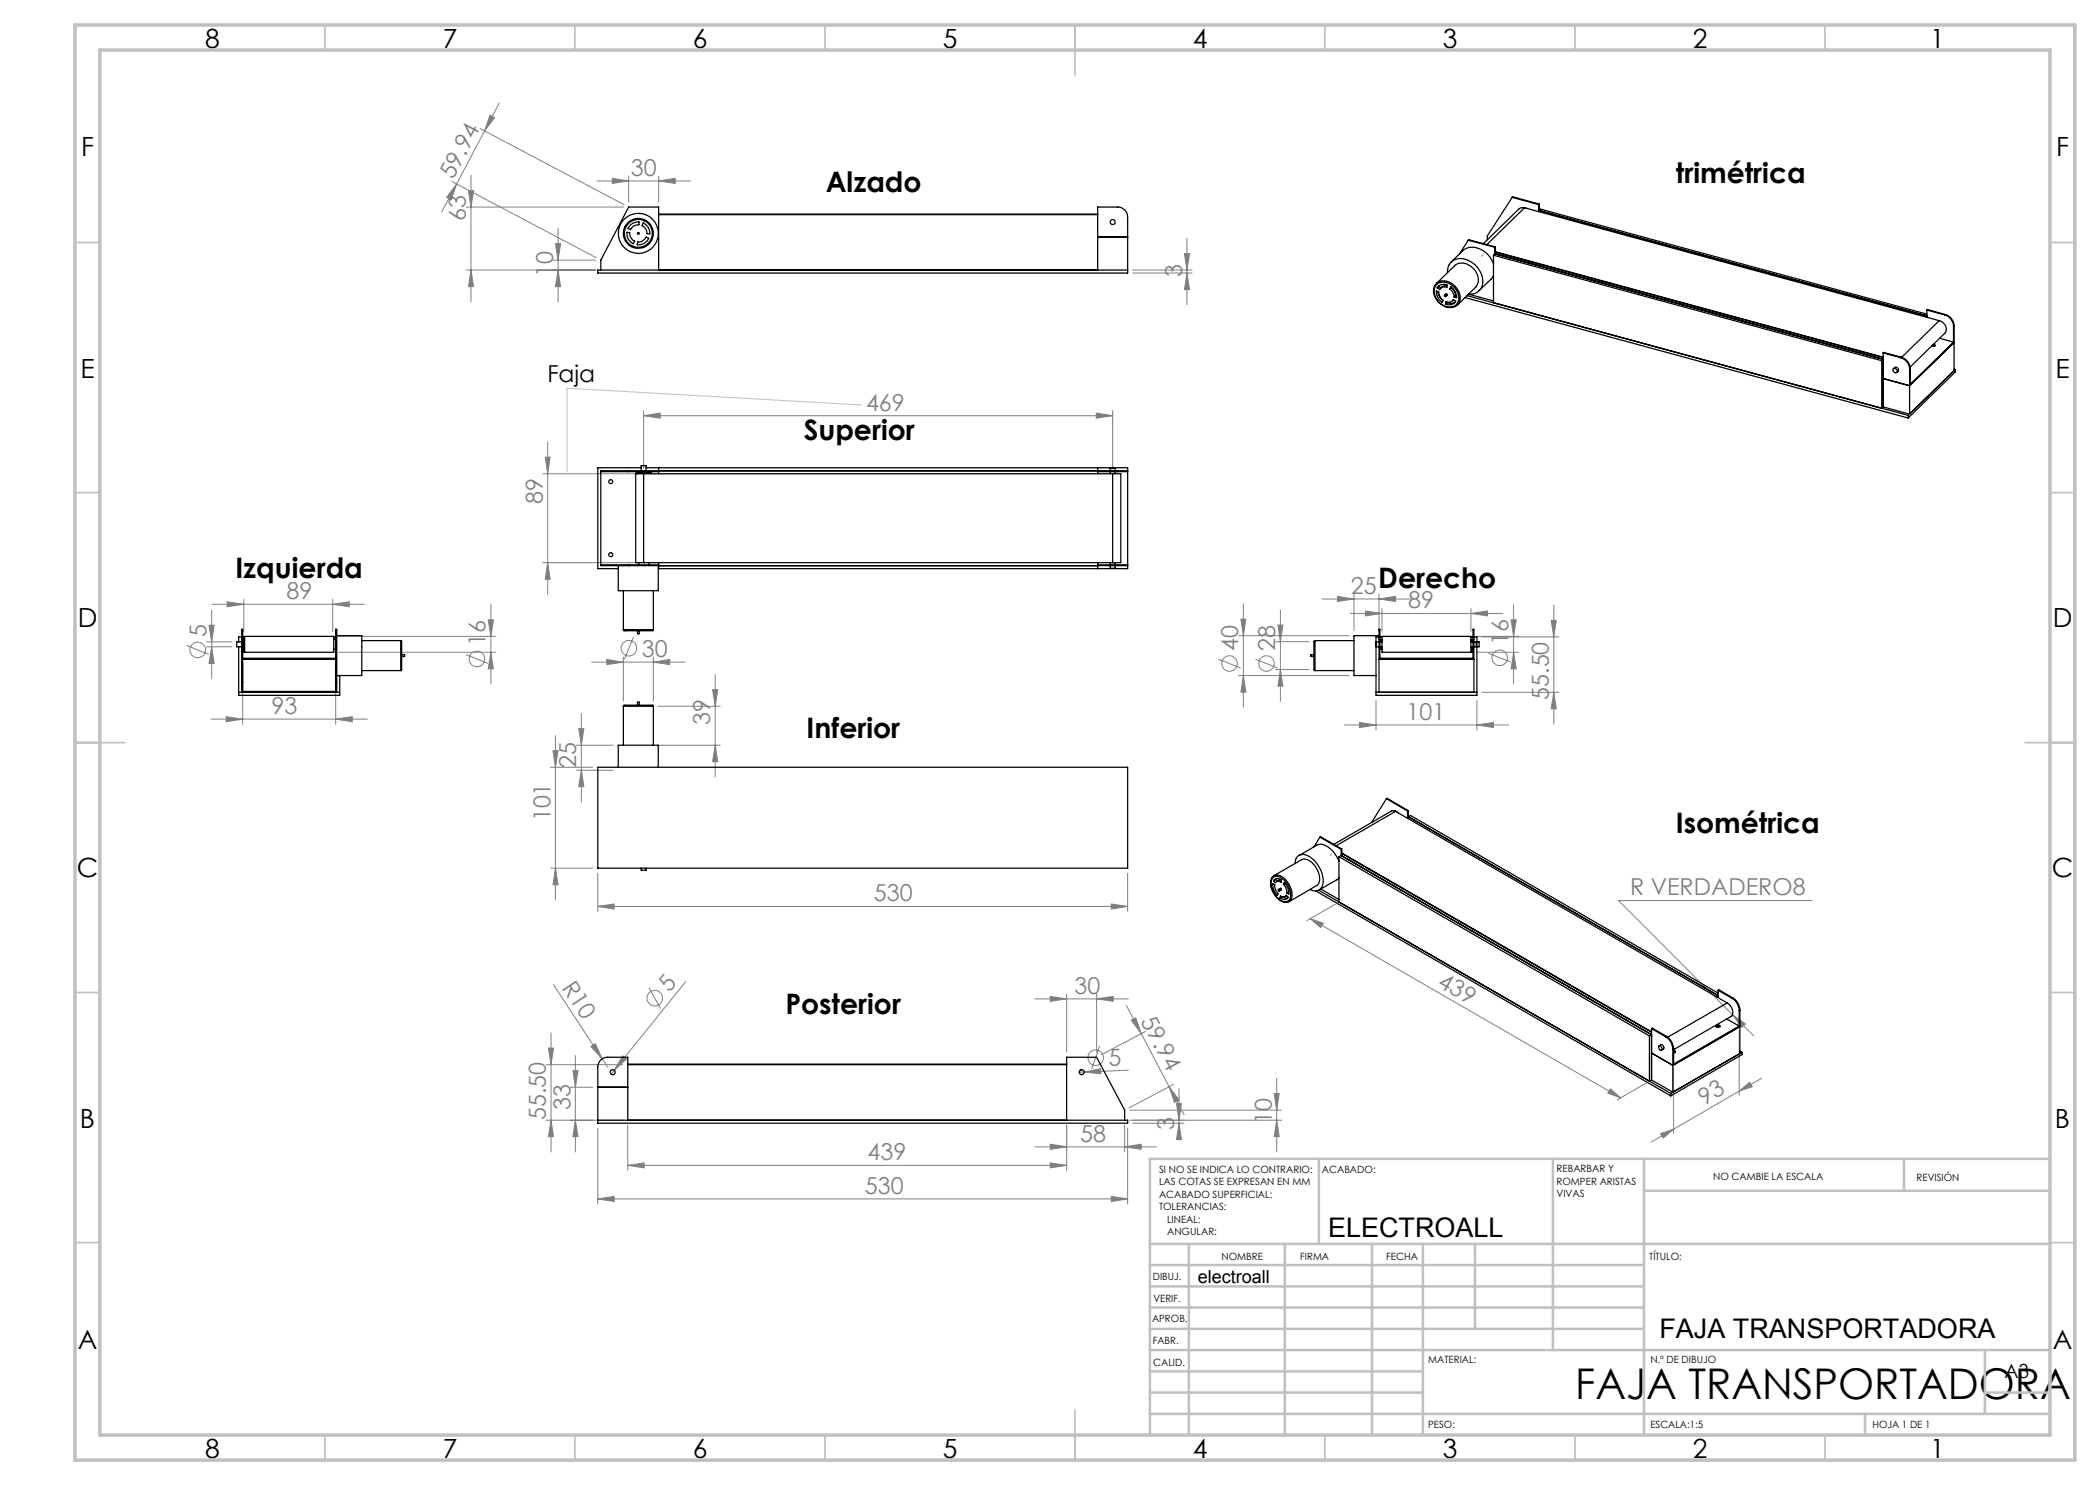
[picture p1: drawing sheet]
<svg xmlns="http://www.w3.org/2000/svg" width="420mm" height="297mm" viewBox="0 0 420 297" stroke-linecap="round" stroke-linejoin="round" font-family="sans-serif">
<g fill="none" stroke="#808080" stroke-width=".2">
<path d="M90.5 36.3l28.7 15.2M91.3 36.8l-1.1 3.2-.9-.5zM91.3 36.8l-3 5.6M93.7 38.1h1l-.5 3.3zM94.2 35.1v25.3M96 25.7l28.8 15.3M98 23l.9 .5-2 2.7zM99.9 20.6l-8.6 16.2M119.4 36.2h18.7M122.4 35.7l3.3 .5-3.3 .5zM125.7 35.2v5.2M131.7 36.2l3.3-.5v1z"/>
<path d="M131.7 35.2v5.2M93.2 54h25.9M93.2 41.4h31.5M94.2 54l.5 3.3h-1zM110.6 52h8.5M111.1 48.7h1l-.5 3.3zM111.6 54l.5 3.3h-1zM111.6 45.7v14.7M226.6 54h11.8M226.6 54.6h11.8M236.9 50.7h1l-.5 3.3zM237.4 47.7v13.3"/>
<path d="M237.4 54.6l.5 3.3h-1zM108.5 94.8h19.2M109 91.4h1l-.5 3.4zM109.5 88.4v30.5M128.7 83.1l3.3-.5v1zM128.7 82.1v11.6M128.7 83.1h93.8M219.3 82.6l3.2 .5-3.2 .5zM222.5 82.1v11.6M48.8 119.9v6.5M66.5 119.9v6.5M108.5 112.5h19.2"/>
<path d="M109.5 112.5l.5 3.3h-1zM264.4 119.8h17.8M267.5 119.3l3.3 .5-3.3 .5zM270.8 118.8v7.3M275.8 119.8l3.3-.5v1zM275.8 118.8v7.3M37.3 129.1l4.5 1.8M41.3 128.4h5.1M41.3 129.4h5.1M41.8 125.1h1l-.5 3.3zM42.3 129.4l.5 3.3h-1zM42.3 122v13.7"/>
<path d="M42.4 120.9h30.5M45.4 120.4l3.4 .5-3.4 .5zM48.5 132.7v12.1M66.5 120.9l3.3-.5v1zM67.1 132.7v12.1M67.7 130.5h31.5M67.7 127.3h31.5M93.2 130.9l4.4 1.8M97.6 124h1.1l-.5 3.3zM98.2 130.5l.5 3.3h-1.1zM98.2 120.9v15.9M118.3 132.4h18.7"/>
<path d="M121.4 131.9l3.3 .5-3.3 .5zM124.7 131.4v8.8M126.7 127.4l-1.8 4.5M130.7 132.4l3.2-.5v1zM130.7 131.4v8.8M142.5 137.9h1l-.4 3.3zM143.1 134.9v20.5M243.7 131.8l4.4 1.8M247.7 127.1h22.1M247.7 135.1h22.1M248.2 123.8h1l-.5 3.3zM248.7 120.8v20.7"/>
<path d="M248.7 135.1l.5 3.3h-1zM251.1 131.8l4.4 1.8M255.1 133.9h6.7M255.1 128.3h6.7M255.6 125h1l-.5 3.3zM256.1 122v18.3M256.1 133.9l.5 3.3h-1zM270.1 122.7h30.4M273.1 122.2l3.3 .5-3.3 .5zM276.4 121.7v4.6M294.2 122.7l3.3-.5v1zM294.2 121.7v4.6"/>
<path d="M295.2 130.5h8.5M295.2 127.3h8.5M296.4 138.5h15.3M296.4 127.4h15.3M297.7 130.7l4.5 1.7M302.2 124h1l-.5 3.3zM302.7 120.9v15.9M302.7 130.5l.5 3.3h-1zM310.2 124.1h1.1l-.5 3.3zM310.8 121v23.8M310.8 138.5l.5 3.3h-1.1zM42.2 143.8h31.3"/>
<path d="M45.2 143.3l3.3 .5-3.3 .6zM67.1 143.8l3.3-.5v1.1zM110.1 153.5h8.4M110.6 150.1h1l-.5 3.4zM111.1 147.1v32.9M115.3 149h7.4M115.3 154.1h7.4M115.7 145.7h1.1l-.5 3.3zM116.3 154.1l.5 3.2h-1.1zM116.3 142.7v17.7M131.7 149h12.3M131.7 141.2h12.3"/>
<path d="M143.1 149l.4 3.3h-1zM268.9 145h32.8M271.9 144.5l3.3 .5-3.3 .5zM275.2 140.1v5.9M295.4 145l3.3-.5v1zM295.4 140.1v5.9M110.1 173.6h8.4M111.1 173.6l.5 3.3h-1zM119.6 174.7v7.6M225.5 174.7v7.6M110.7 197l10.8 16.4M119.6 181.3l3.2-.5v1z"/>
<path d="M119.6 181.3h105.9M129.8 197.6l2.3 4.1M137.1 196.4l-14.3 17.7M207 199.8h18.7M210 199.3l3.3 .5-3.3 .5zM213.3 198.8v11.6M219.3 199.8l3.3-.5v1zM219.3 198.8v11.6M222.2 180.8l3.3 .5-3.3 .5zM262 183.7l62.1 35.9M262 183.7l2.7 .9-.6 .9zM267.1 180.8l-5.8 3.3"/>
<path d="M362.4 180.1h-38.7l22.8 22.8M109.2 212.9h15.3M109.7 209.6h1l-.5 3.3zM110.2 206.6v23.8M114.1 217.4h4.4M114.6 214.1h1l-.5 3.3zM115.1 211.1v19.3M118.2 209.3l.9-.6 1.3 3.1zM122.8 214.1l-.6 .7M124.5 211.2l.8 .6-2.5 2.3zM216.9 214.4l3.2-.7 .1 1.1zM216.9 214.4l-1.1 .1"/>
<path d="M219.9 209.3l-1.6 4.5M225.3 201.1l2.9 5.6M225.7 214l-8.8 .4M226.2 204l1-.4 1 3.1zM228.2 206.7l5.6 10.6M229.1 206.3l-8.9 4.7M233.8 217.3l3 5.7M233.8 217.3l2 2.7-.9 .5zM234.7 216.9l-8.9 4.7M235.8 217.7v9.6M254.8 218.7h1l-.5 3.3zM255.3 215.7v14.7"/>
<path d="M322.1 217.8l2 1.8-2.5-1zM329.2 216.6l-5.8 3.4M334.7 213.6v13.1M346.5 202.9l2.6 1.9-.8 .7zM346.5 202.9l4.2 4.2M347.8 218.2l2.1-1.7 .5 .8zM347.8 206.1v12.9M347.8 218.2l-13.1 7.6M352.4 215.6l-4.6 2.6M109.2 224h15.3M110.2 224l.5 3.3h-1zM115.1 224l.5 3.3h-1z"/>
<path d="M119.6 239.8l3.2-.5v1zM119.6 225.6v15.2M119.6 239.8h105.9M125.6 233.1l3.2-.5v1zM125.6 225v9.1M125.6 233.1h87.7M207 229.4h24.3M210 228.8l3.3 .6-3.3 .5zM210 232.6l3.3 .5-3.3 .5zM213.3 225v9.1M222.2 239.3l3.3 .5-3.3 .5zM224.9 229.4l3.3-.6v1.1z"/>
<path d="M224.9 225v5.4M225.5 225.6v15.2M226 224h30.3M226 222h30.3M226.6 224.6h10.2M235.3 220.7h1l-.5 3.3zM235.8 224.6l.5 3.3h-1zM255.3 224l.5 3.3h-1zM332.1 226.7l2.6-.9-2.1 1.8zM334.7 225.8l-4.5 2.6"/>
<circle cx="39.5" cy="130" r="1.55"/>
<circle cx="95.4" cy="131.8" r="1.55"/>
<circle cx="125.8" cy="129.6" r="1.55"/>
<circle cx="245.9" cy="132.7" r="1.56"/>
<circle cx="253.3" cy="132.7" r="1.56"/>
<circle cx="299.9" cy="131.6" r="1.56"/>
<circle cx="131" cy="199.6" r="1.55"/>
<circle cx="219.1" cy="211.5" r="1.56"/>
</g>
<path d="M172.3 81l-58.9-3.4v16.7" fill="none" stroke="#c0c0c0" stroke-width=".2"/>
<g fill="none" stroke="#c0c0c0" stroke-width=".35">
<path d="M65 5v5M115 5v5M165 5v5M215 5v10M265 5v5M315 5v5M365 5v5M15 48.5h5M410 48.5h5M15 98.5h5M410 98.5h5M15 148.5h10"/>
<path d="M405 148.5h10M15 198.5h5M410 198.5h5M15 248.5h5M410 248.5h5M65 287v5M115 287v5M165 287v5M215 282v10M265 287v5M315 287v5M365 287v5"/>
</g>
<g fill="none" stroke="#c0c0c0" stroke-width=".5">
<path d="M263.8 231.8v17M310.6 231.8v38.2M328.8 231.8v55.2M328.8 238.2h81.2M380.8 231.8v6.4M410 231.8h-180v55.2M230 248.8h180M230 257.3h98.8M230 253h98.8M237.8 248.8v38.2M257 248.8v38.2M274.4 248.8v38.2"/>
<path d="M284.6 248.8v38.2M295 248.8v17M230 265.8h98.8M230 261.5h98.8M230 278.5h54.6M230 274.3h54.6M230 270h180M397 278.5h13M397 270v12.8M230 282.8h180M373 282.8v4.2"/>
</g>
<path d="M15 5h400v287h-400zM20 10h390v277h-390z" fill="none" stroke="#c0c0c0" stroke-width=".7"/>
<path d="M128.8 44.4l.2-.5M296.3 51.3l.2-.3M266.1 171.1l.2-.3M216.4 214.4l-.3-.4" fill="none" stroke="#808080" stroke-width=".2" stroke-dasharray="15.2 1.3 1.3 1.3"/>
<g fill="#808080">
<path d="M118.2 209.3l.9-.6 1.3 3.1z"/>
<path d="M216.9 214.4l3.2-.7 .1 1.1z"/>
<path d="M124.5 211.2l.8 .6-2.5 2.3z"/>
<path d="M219.3 82.6l3.2 .5-3.2 .5zM128.7 83.1l3.3-.5v1zM131.7 36.2l3.3-.5v1zM122.4 35.7l3.3 .5-3.3 .5zM294.2 122.7l3.3-.5v1zM273.1 122.2l3.3 .5-3.3 .5zM275.8 119.8l3.3-.5v1zM267.5 119.3l3.3 .5-3.3 .5zM66.5 120.9l3.3-.5v1zM45.4 120.4l3.4 .5-3.4 .5zM210 232.6l3.3 .5-3.3 .5zM125.6 233.1l3.2-.5v1zM219.3 199.8l3.3-.5v1zM210 199.3l3.3 .5-3.3 .5zM222.2 180.8l3.3 .5-3.3 .5zM119.6 181.3l3.2-.5v1zM130.7 132.4l3.2-.5v1zM121.4 131.9l3.3 .5-3.3 .5z"/>
<path d="M271.9 144.5l3.3 .5-3.3 .5zM295.4 145l3.3-.5v1zM45.2 143.3l3.3 .5-3.3 .6zM67.1 143.8l3.3-.5v1.1zM119.6 239.8l3.2-.5v1zM222.2 239.3l3.3 .5-3.3 .5zM210 228.8l3.3 .6-3.3 .5zM224.9 229.4l3.3-.6v1.1zM346.5 202.9l1.8 2.6 .8-.7z"/>
<path d="M332.1 226.7l2.6-.9-2.1 1.8zM347.8 218.2l2.1-1.7 .5 .8z"/>
<path d="M91.3 36.8l-1.1 3.2-.9-.5zM98 23l.9 .5-2 2.7z"/>
<path d="M310.8 138.5l.5 3.3h-1.1zM310.2 124.1h1.1l-.5 3.3zM256.1 133.9l.5 3.3h-1zM255.6 125h1l-.5 3.3zM302.7 130.5l.5 3.3h-1zM302.2 124h1l-.5 3.3zM110.2 224l.5 3.3h-1zM109.7 209.6h1l-.5 3.3zM115.1 224l.5 3.3h-1zM114.6 214.1h1l-.5 3.3zM111.1 173.6l.5 3.3h-1zM110.6 150.1h1l-.5 3.4zM143.1 149l.4 3.3h-1zM142.5 137.9h1l-.4 3.3z"/>
<path d="M254.8 218.7h1l-.5 3.3zM255.3 224l.5 3.3h-1z"/>
<path d="M109 91.4h1l-.5 3.4zM109.5 112.5l.5 3.3h-1zM111.1 48.7h1l-.5 3.3zM111.6 54l.5 3.3h-1zM236.9 50.7h1l-.5 3.3zM237.4 54.6l.5 3.3h-1zM93.7 38.1h1l-.5 3.3zM94.2 54l.5 3.3h-1zM248.2 123.8h1l-.5 3.3zM248.7 135.1l.5 3.3h-1zM97.6 124h1.1l-.5 3.3zM98.2 130.5l.5 3.3h-1.1zM41.8 125.1h1l-.5 3.3zM42.3 129.4l.5 3.3h-1zM235.3 220.7h1l-.5 3.3zM235.8 224.6l.5 3.3h-1zM115.7 145.7h1.1l-.5 3.3zM116.3 154.1l.5 3.2h-1.1z"/>
<path d="M226.2 204l1-.4 1 3.1zM233.8 217.3l2 2.7-.9 .5z"/>
<path d="M262 183.7l2.7 .9-.6 .9zM322.1 217.8l2 1.8-2.5-1z"/>
</g>
<g fill="none" stroke="#000" stroke-width=".25">
<path d="M302.4 39.5l-4.9 7.7v.7M302.4 39.5l5.3 1.4M302.4 39.5l.1-.1 5.3 1.4M120.2 54v-2l5.5-10.6h6v12.6M125.4 46.5h.5a1.83 1.83 0 0 0 1 1.7l-.2 .6a2.22 2.22 0 0 1-1.3-2.3zM126.2 44.9l.9-.5h.7v.6a1.64 1.64 0 0 0-1.7 .9l-.5-.2zM127.5 48.4a1.83 1.83 0 0 0 1.7-1l.6 .3a2.29 2.29 0 0 1-2.3 1.3zM128.7 44.6a2.24 2.24 0 0 1 1.3 2.2l-.6-.1a1.73 1.73 0 0 0-1-1.6zM131.7 42.8h87.8M131.7 42.9h87.8M219.5 54v-12.6h4.1a1.99 1.99 0 0 1 1.9 2v11.2h-105.9v-.6h105.9M219.5 47.4h6"/>
<path d="M287.2 56.8a2.62 2.62 0 0 1 3.9 .6 2.62 2.62 0 0 1 .3 3.7 3.2 3.2 0 0 1-4.6-2.4v-1.1zM287.3 57a2.53 2.53 0 0 1 3.8 .7 2.18 2.18 0 0 1-.5 3.6 3.2 3.2 0 0 1-3.7-3.7zM287.3 58.2l.5 .2a2.05 2.05 0 0 0 .8 1.7l-.2 .4a2.6 2.6 0 0 1-1.1-2.3zM287.3 56.7l3.6-3.6a2.89 2.89 0 0 1 4.2 1 2.67 2.67 0 0 1 0 3.3l-3.6 3.6M287.5 58.3l.3 .9 .8 .9M287.6 57.4l.7-.5h.5l.6 .1v.5a1.14 1.14 0 0 0-1.5 .4l-.5-.3zM287.7 57.3l-.3 .3M287.7 57.3l.5 .3M287.8 57.1l-.1 .2M288.9 59.1l.3-.3h.2v.3l-.3 .2M289.4 57.1l-.8 .2-.5 .4M289.5 54.5a2.69 2.69 0 0 1 1.4-2.5 2.69 2.69 0 0 1 2.9 .1 4.7 4.7 0 0 1 2.7 4.9 2.49 2.49 0 0 1-2.8 1.8l5 1.4"/>
<path d="M289.9 57.8l.3-.4a2.59 2.59 0 0 1 1.1 2.1l-.5-.1M289.9 57.8a2.19 2.19 0 0 1 .9 1.6M290.2 57.5a2.19 2.19 0 0 1 .9 1.6M290.2 52.4l2.4-2.3a3.6 3.6 0 0 1 4.8 .6l.7 .8 .6 1.2M290.2 57.5l-.3 .3M290.3 57.4l-.1 .1M290.7 60l-.2 .1M291.1 59.1l-.3 .3M291.1 59.1l.2 .1M293 59.5l88.6 24.1M293.4 59.1l88.2 24M293.7 48l-1.8 2.8"/>
<path d="M293.7 48l5.3 1.5M293.7 48l.1-.1 5.2 1.5M298.7 55.1l-.5 .7-2.4 2.3M298.7 51l77.6 21.1M298.7 51v9.5M299 49.5v1.3l77.6 21.1-.3 .2M299 50.3l77.6 21.1M299 50.4l77.6 21.1M299 49.4v.1M299 49.4v1.3M299.3 50.5l-.6 .5M304.6 41.5l.7 .2"/>
<path d="M304.9 41.6h-.6l-.5 .2-7.1 6.9M304.9 41.6l82.9 22.5M304.9 41.6l-7.5 7.3M307.7 40.9v1.3M307.8 42.1l77.6 21.1M307.8 42.1l-.2 .2M307.8 42.1l.3-.3 77.3 21M307.8 40.8l-.1 .1M307.8 40.8v1.3M289.2 60.4a1.21 1.21 0 0 0 1.5-.5l.4 .4a1.6 1.6 0 0 1-2 .6zM289.4 60.6l-.3 .3M289.4 60.4v.2"/>
<path d="M291 60.4l-1 .3-.6-.1M376.3 72.1v9.6l.3-.3M376.6 70.6v10.8M376.6 70.6l3.6 .9M376.6 70.6l.1-.1 3.6 .9M378.7 73.8l.2-.3a.51 .51 0 0 1 .6 .1 .51 .51 0 0 1 .1 .6l-.2 .3M378.7 73.7a.49 .49 0 0 1 .6 .2 .49 .49 0 0 1-.1 .6l-.5-.1-.1-.4zM380.2 71.5a2.51 2.51 0 0 1 1.7 2.2M380.3 71.4a2.5 2.5 0 0 1 1.7 2.3M380.3 71.4l-.1 .1M381.9 73.7v9.1l-5.3-1.4M382 73.7h-.1"/>
<path d="M385.4 63.3l-.1 .1M385.4 62l3.5 1M385.4 62v1.5M385.4 62l.1-.1 3.5 1M386.5 69l.5 .1M386.7 68.9h.3a.35 .35 0 0 1-.2 .4 .35 .35 0 0 1-.5-.1M387.8 64.1a1.63 1.63 0 0 1 1.2 2.5l-7 6.8M387.8 64.1l-7.5 7.4M387.9 67.7l2.8 .7M388.9 63a2.51 2.51 0 0 1 1.8 2.2M389 62.9a2.39 2.39 0 0 1 1.8 2.2M389 62.9l-.1 .1"/>
<path d="M390.7 68.4l-8.7 8.5v-3.2M390.7 65.2v3.2M390.8 68.5l-8.9 8.6-5.3-1.4M390.8 65.1l-.1 .1M390.8 65.1v9.1M390.8 73.8l.3 .1M391.1 73.9l-9.5 9.2M391.1 73.9v.5l-9.5 9.2M120.2 94.3h11.5M125.7 94.2v.1M127.2 94.8v-.3h3v.3M128.2 94.2v-1.1h1v1.1"/>
<path d="M128.2 94.3v.2M128.2 93.6h-8.6v20.1h4M128.7 94.8h-1.6v17.7h1.6M128.7 94.8v17.7M128.7 94.8h93.8M129.2 94.3v.2M129.2 93.6h96.3v20.1h-93.8M131.7 93.6v1.2M219.5 93.6v1.2M219.5 94.3h4.1M222 94.2v-.5h1v.5M222 94.3v.5"/>
<path d="M222.5 94.8h1.7v17.7h-1.7M222.5 94.8v17.7M223 94.3v.5M223.6 94.2h1.9M223.6 94.3h1.9M223.6 94.2h-103.4v18.9h103.4M223.6 94.2v.1M381.6 83.1v.5M120.2 113h11.5M123.6 113.1v5h8.1v-5M124.7 118.1v7.8M125.7 113v.1"/>
<path d="M127.7 112.5v.5M128.7 112.5h93.8M129.8 112.5v.5M130.7 118.1v7.8M131.7 112.5v1.2M219.5 112.5v1.2M219.5 113h4.1M222 113.1v.6h1v-.6M222 112.5v.5M223 112.5v.5M223.6 113.1h1.9M223.6 113h1.9"/>
<path d="M223.6 113v.1M47.7 138.5h20.2M47.7 129.4v9.7h20.2v-4M48.3 128.4h-1v1h1M48.3 127.4h-.6v1M48.3 138.5v-12.6h.2v12.4h18.6v-12.4h.2v12.6M48.3 136.5h.2M48.5 129.4h.3M48.5 128.4h.3M48.5 127.4h.4M48.5 128h.3M48.5 131.9h18.6"/>
<path d="M48.5 131.7h18.6M48.8 127.4v3h.1M48.9 127.3h17.8v3.2h-17.8zM66.7 129.9h.4M66.7 127.4h.4M66.7 127.9h.4M67.1 136.5h.2M67.3 127.1h5.1v8h-5.1M72.4 134.1h7.8M72.4 128.1h7.8M80.2 128.1l.1 .2v5.7l-.1 .1M80.2 128.1v6"/>
<path d="M80.3 130.9h.6v.4h-.6M124.7 125.9l.1 .2h5.7l.2-.2M124.7 125.9h6M127.5 126.1v.6h.3v-.6M262.8 130.9h-.6v.4h.6M263 128.1l-.2 .2v5.7l.2 .1M263 128.1v6M263 134.1h7.8M263 128.1h7.8M275.2 138.5h20.2M275.8 127.9v-2h.2v2M275.8 128.4h-.6v1h.6"/>
<path d="M275.8 127.1h-5v8h4.4M275.8 127.4h-.6v11.7h20.2v-11.7h-.6M275.8 127.9h.2M275.8 131.9h19M275.8 127.9v10.6M276 129.4h.4M276 128.4h.4M276 129.9h.4M276 127.4h.4M276 128h.4M276 127.9v3.8h18.6v-3.8M276.4 127.3h17.8v3.2h-17.8z"/>
<path d="M294.2 129.4h.4M294.2 128.4h.4M294.2 127.4h.4M294.2 128h.4M294.4 129.4v1h-.2M294.4 128v.4M294.6 127.9v-2h.2v2M294.6 127.9h.2M294.8 128.4h.4v1h-.4M294.8 127.9v10.6M295.4 128.4h.4v1h-.4M119.6 153.5h105.9v20.1h-105.9z"/>
<path d="M123.6 153.5v-4.5h8.1v4.5M124.7 141.2l.1-.2h5.7l.2 .2M124.7 141.2h6M124.7 141.2v7.8M127.5 141v-.6h.3v.6M130.7 141.2v7.8M277.3 159.7l-3 4.8M277.3 159.7l4.2 2.5M277.3 159.7h.1l4.3 2.4M128.2 173.6v.5h1v-.5M254.5 175.6a1.62 1.62 0 0 1 2.3 .4 3.7 3.7 0 0 1 1.1 3.9 1.41 1.41 0 0 1-2.2-.2 4.1 4.1 0 0 1-1.5-3.6zM254.5 176.7a1.02 1.02 0 0 1 .5 1l.6 1.1-.2 .3a3.5 3.5 0 0 1-.9-2.4z"/>
<path d="M254.8 175.1a2 2 0 0 0-.6 2.4 3.8 3.8 0 0 0 3.2 3l.4-.2M254.8 175.1l5.5-3.2a2.6 2.6 0 0 1 2.9 1.6 3.1 3.1 0 0 1 .3 3.5l-5.7 3.3a2.2 2.2 0 0 0 .3-2.8 3.3 3.3 0 0 0-3.1-2.5zM254.8 176l.3-.2h.7l.5 .2v.5a.79 .79 0 0 0-1.2 .1l-.4-.5zM255.1 175.9l-.4 .2M255.1 175.9l.3 .3M255.2 175.7l-.1 .2M255.7 177.9l.4-.2 .2 .1v.2l-.5 .2M256.1 179.2a.73 .73 0 0 0 1.1-.2l.4 .5a1.02 1.02 0 0 1-1.6 .1zM256.3 176h-.5l-.5 .3M256.4 179.3l.8 .4 .3-.1M256.4 179.3h.1M256.4 179.3l-.4 .3"/>
<path d="M256.7 176.8l.2-.3a3.2 3.2 0 0 1 .9 2.3l-.4-.2M256.7 176.8a2.64 2.64 0 0 1 .7 1.8M257 176.7l-.3 .1M257.3 179.1l-.3 .2M257.7 178.4l-.3 .2M259 172.7a1.65 1.65 0 0 1 .8-1.6 1.65 1.65 0 0 1 1.9 .1 5.9 5.9 0 0 1 2.8 5.7 1.6 1.6 0 0 1-2.5 1M259.8 171.1l3.5-2.1a2.21 2.21 0 0 1 2.6 .6l1.1 1.2 .8 1.5M263.1 178.2l71.1 41M263.7 178l70.5 40.7M264 167.4l-1.2 2M264 167.4l4.2 2.5M264 167.4h.1l4.3 2.4"/>
<path d="M264.2 177.8l3.6 2.1M267.8 175.5l-.4 .5-3.6 2M267.8 171.3l62.1 35.9M267.8 171.3v9.1l62.1 35.8M268.2 169.9v1.2l62.1 35.8-.4 .3M268.4 170.6l61.9 35.8M268.4 170.7l61.9 35.7M268.4 169.8l-.2 .1M268.4 169.8v1.2M268.6 170.8l-.8 .5M278.7 162.1l.5 .1 .4 .4M279.1 162.3l-.8-.1-11.5 6.7"/>
<path d="M279.1 162.3l66.3 38.3M279.1 162.3l-11.9 6.9M281.5 162.2v1.2M281.7 163.3l61.9 35.8M281.7 163.3l-.4 .2M281.7 163.3l.4-.2 61.5 35.5M281.7 162.1l-.2 .1M281.7 162.1v1.2M343.6 199.3l-.2 .1M343.6 198l2.8 1.7M343.6 198v1.5M343.6 198l.1-.1 2.9 1.7"/>
<path d="M346.4 199.7a2.97 2.97 0 0 1 1.4 2.4M346.6 199.6a2.97 2.97 0 0 1 1.4 2.4M346.6 199.6l-.2 .1M119.6 217.4h6M125.6 212.8h87.7M125.6 212.9h87.7M329.9 207.2v9M330.3 205.7v10.3M330.3 216l-.4 .2M330.3 205.7l2.8 1.7M330.3 205.7l.1-.1 2.9 1.7M331.8 209.2a.52 .52 0 0 1 .5 .3 .52 .52 0 0 1-.1 .6l-.4-.3z"/>
<path d="M331.8 209.2l.4-.3a.58 .58 0 0 1 .5 .9l-.4 .2M333.1 207.4a3.1 3.1 0 0 1 1.5 2.4M333.3 207.3a3.1 3.1 0 0 1 1.4 2.4M333.3 207.3l-.2 .1M334.2 218.7v.5M334.6 209.8v8.6l-4.3-2.4M334.7 210.1l.4 .3-.4 .2M334.7 210.3l.4 .2zM334.7 209.7l-.1 .1M343.2 205.3l.3-.1 .5 .1M343.3 205.1a.32 .32 0 0 1 .5-.2 .32 .32 0 0 1 .1 .5 .32 .32 0 0 1-.5 .1 .32 .32 0 0 1-.1-.4zM345.3 203.8l2.5 1.4"/>
<path d="M345.4 200.6a1.92 1.92 0 0 1 .9 2.7l-11.6 6.6M345.4 200.6l-11.8 6.8M347.8 205.2l-13.1 7.6v-3.1M347.8 202.1v3.1M348 205.3l-13.4 7.8-4.3-2.5M348 202l-.2 .1M348 202v8.7M348 210.2l.4 .3M348.4 210.5l-14.2 8.2M348.4 210.5v.4l-14.2 8.3M119.6 224h105.9v.6h-105.9v-11.2a1.93 1.93 0 0 1 1.9-1.9h4.1v12.5M213.3 224v-12.5h6l5.6 10.5v2"/>
<circle cx="127.6" cy="46.7" r="4"/>
<circle cx="127.7" cy="46.7" r=".17"/>
<circle cx="127.7" cy="46.7" r="2.8"/>
<circle cx="127.7" cy="46.7" r="3"/>
<circle cx="222.6" cy="44.4" r=".49"/>
<circle cx="289" cy="59.2" r=".17"/>
<circle cx="122.1" cy="96.3" r=".4"/>
<circle cx="122.1" cy="110.9" r=".4"/>
<circle cx="255.8" cy="178" r=".15"/>
<circle cx="122.5" cy="214.4" r=".5"/>
<circle cx="216.3" cy="214.4" r=".51"/>
</g>
<text font-size="8.5" x="315.1" y="279.7">FAJA TRANSPORTADORA</text>
<g font-size="5.6">
<text x="165.1" y="38.4">Alzado</text>
<text x="335.2" y="36.5">trimétrica</text>
<text x="160.8" y="88">Superior</text>
<text x="47.1" y="115.6">Izquierda</text>
<text x="275.7" y="117.5">Derecho</text>
<text x="161.3" y="147.6">Inferior</text>
<text x="335.2" y="166.6">Isométrica</text>
<text x="157.1" y="202.8">Posterior</text>
</g>
<g font-size="5.4">
<text x="265.6" y="247.5">ELECTROALL</text>
<text x="331.9" y="267.5">FAJA TRANSPORTADORA</text>
</g>
<g font-size="5.3">
<text x="41" y="9.5">8</text>
<text x="88.5" y="9.5">7</text>
<text x="138.5" y="9.5">6</text>
<text x="188.5" y="9.5">5</text>
<text x="238.5" y="9.5">4</text>
<text x="288.5" y="9.5">3</text>
<text x="338.5" y="9.5">2</text>
<text x="386" y="9.5">1</text>
<text x="16.2" y="31.3">F</text>
<text x="411.2" y="31.3">F</text>
<text x="16.1" y="75.5">E</text>
<text x="411.1" y="75.5">E</text>
<text x="15.5" y="125.5">D</text>
<text x="410.5" y="125.5">D</text>
<text x="15.4" y="175.5">C</text>
<text x="410.4" y="175.5">C</text>
<text x="16" y="225.5">B</text>
<text x="411" y="225.5">B</text>
<text x="15.5" y="269.8">A</text>
<text x="410.5" y="269.8">A</text>
<text x="41" y="291.5">8</text>
<text x="88.5" y="291.5">7</text>
<text x="138.5" y="291.5">6</text>
<text x="188.5" y="291.5">5</text>
<text x="238.5" y="291.5">4</text>
<text x="288.5" y="291.5">3</text>
<text x="338.5" y="291.5">2</text>
<text x="386" y="291.5">1</text>
</g>
<g font-size="4.7" fill="#808080">
<text x="90.6" y="36" transform="rotate(-62 90.6 36)">59.94</text>
<text x="126.2" y="35.2">30</text>
<text x="93.2" y="44.3" transform="rotate(-90 93.2 44.3)">63</text>
<text x="110.6" y="55.4" transform="rotate(-90 110.6 55.4)">10</text>
<text x="236.4" y="55.4" transform="rotate(-90 236.4 55.4)">3</text>
<text x="173.2" y="82.1">469</text>
<text x="108.5" y="100.9" transform="rotate(-90 108.5 100.9)">89</text>
<text x="57.3" y="119.8">89</text>
<text x="270.2" y="118.8">25</text>
<text x="281.6" y="121.7">89</text>
<text x="41.3" y="127.4" transform="rotate(-90 41.3 127.4)">5</text>
<text x="97.1" y="129.2" transform="rotate(-90 97.1 129.2)">16</text>
<text x="128.4" y="131.3">30</text>
<text x="247.6" y="130.1" transform="rotate(-90 247.6 130.1)">40</text>
<text x="255" y="130.1" transform="rotate(-90 255 130.1)">28</text>
<text x="301.7" y="129" transform="rotate(-90 301.7 129)">16</text>
<text x="54.3" y="142.8">93</text>
<text x="281.3" y="144">101</text>
<text x="309.8" y="140" transform="rotate(-90 309.8 140)">55.50</text>
<text x="142" y="145.1" transform="rotate(-90 142 145.1)">39</text>
<text x="115.3" y="153.7" transform="rotate(-90 115.3 153.7)">25</text>
<text x="110.1" y="164.3" transform="rotate(-90 110.1 164.3)">101</text>
<text x="326" y="179.1">R VERDADERO8</text>
<text x="174.8" y="180.3">530</text>
<text x="112.2" y="197.5" transform="rotate(57 112.2 197.5)">R10</text>
<text x="287.3" y="197.1" transform="rotate(30 287.3 197.1)">439</text>
<text x="133.9" y="198.7" transform="rotate(-51 133.9 198.7)">5</text>
<text x="214.9" y="198.7">30</text>
<text x="228.1" y="204.2" transform="rotate(62 228.1 204.2)">59.94</text>
<text x="221.8" y="213.1" transform="rotate(-3 221.8 213.1)">5</text>
<text x="114.1" y="221.9" transform="rotate(-90 114.1 221.9)">33</text>
<text x="340.8" y="221.1" transform="rotate(-30 340.8 221.1)">93</text>
<text x="109.2" y="224" transform="rotate(-90 109.2 224)">55.50</text>
<text x="234.8" y="226" transform="rotate(-90 234.8 226)">3</text>
<text x="254.3" y="224.7" transform="rotate(-90 254.3 224.7)">10</text>
<text x="173.5" y="232">439</text>
<text x="216" y="228.3">58</text>
<text x="173" y="238.8">530</text>
</g>
<text font-size="4.7" x="109.5" y="76.4">Faja</text>
<text font-size="3.9" x="400.9" y="275.5">A3</text>
<text font-size="3.6" x="239.6" y="256.5">electroall</text>
<g font-size="2">
<text x="231.8" y="234.6">SI NO SE INDICA LO CONTRARIO:</text>
<text x="231.8" y="237.1">LAS COTAS SE EXPRESAN EN MM</text>
<text x="231.8" y="239.6">ACABADO SUPERFICIAL:</text>
<text x="264.4" y="234.6">ACABADO:</text>
<text x="311.3" y="234.5">REBARBAR Y</text>
<text x="311.3" y="237">ROMPER ARISTAS</text>
<text x="311.3" y="239.5">VIVAS</text>
<text x="342.6" y="236">NO CAMBIE LA ESCALA</text>
<text x="383.3" y="236.2">REVISIÓN</text>
<text x="231.8" y="242.1">TOLERANCIAS:</text>
<text x="233.4" y="244.6">LINEAL:</text>
<text x="233.4" y="247.1">ANGULAR:</text>
<text x="244.3" y="252">NOMBRE</text>
<text x="260" y="251.9">FIRMA</text>
<text x="277.2" y="251.9">FECHA</text>
<text x="329.9" y="251.9">TÍTULO:</text>
<text x="230.6" y="256.1">DIBUJ.</text>
<text x="230.7" y="260.3">VERIF.</text>
<text x="230.4" y="264.4">APROB.</text>
<text x="230.5" y="268.8">FABR.</text>
<text x="230.7" y="273.1">CALID.</text>
<text x="285.6" y="272.5">MATERIAL:</text>
<text x="330.1" y="272.5">N.º DE DIBUJO</text>
<text x="285.6" y="285.5">PESO:</text>
<text x="330.1" y="285.6">ESCALA:1:5</text>
<text x="374.5" y="285.6">HOJA 1 DE 1</text>
</g>
</svg>
